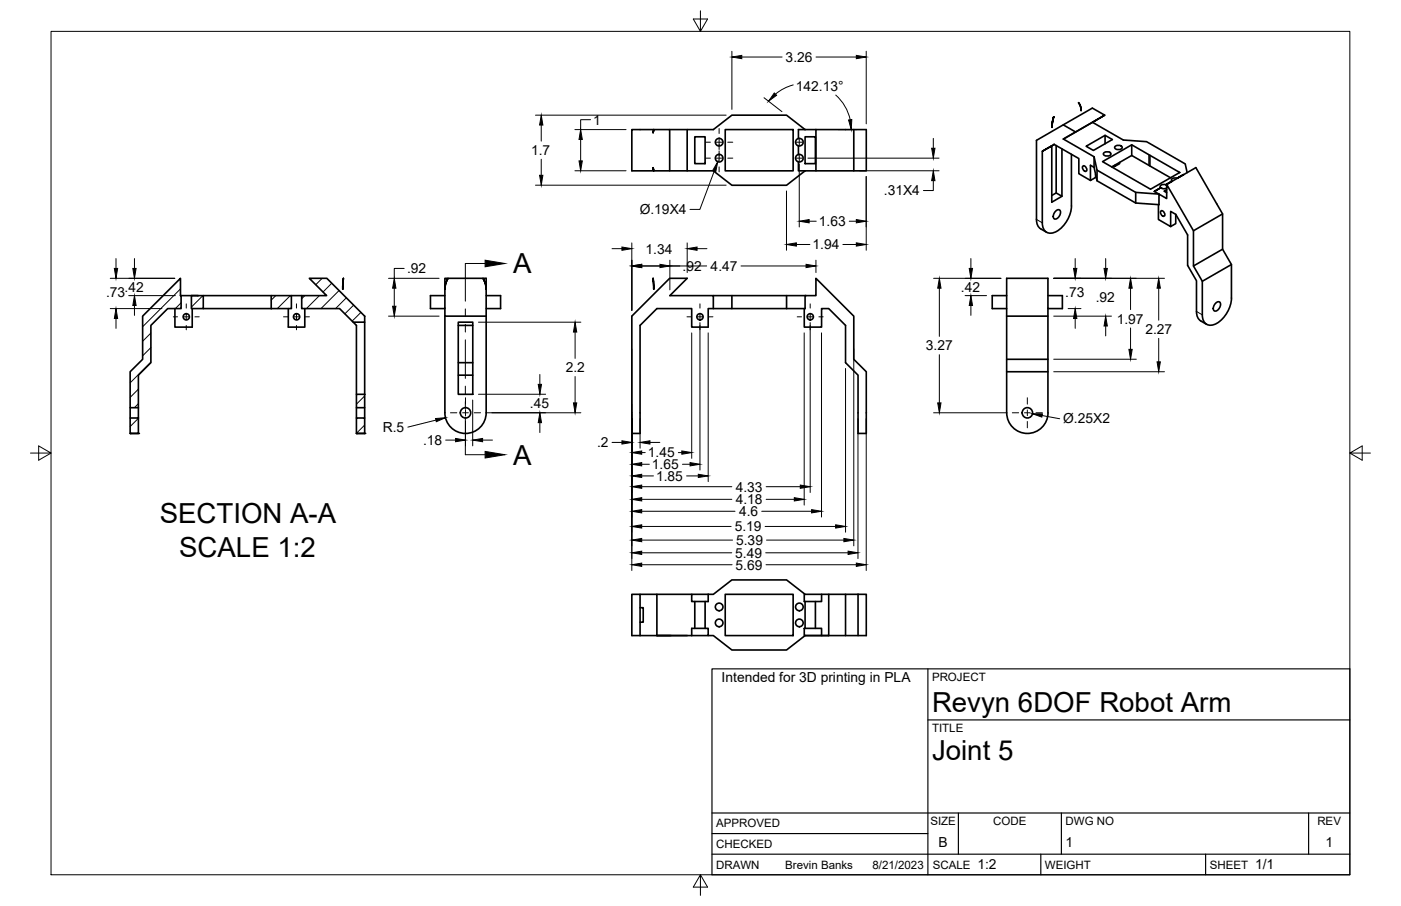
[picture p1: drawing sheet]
<svg xmlns="http://www.w3.org/2000/svg" width="432mm" height="279mm" viewBox="0 0 432 279" stroke-linecap="round" stroke-linejoin="round" font-family="sans-serif">
<!-- layer: Visible -->
<g fill="none" stroke="#000" stroke-width=".51">
<path d="M201.5 40l-.2 .9zM206.4 40h5.4M223.5 40h21v12.7h-21zM248.1 40l-5.7-4.5h-16.8l-5.7 4.5h-8.1v12.7h8.1l5.7 4.4h16.8l5.7-4.4M251.5 40h15.5v12.7h-18.9M251.5 40h-5.4v2.7M251.5 40v12.7M263.1 40v12.7M324.8 36l-.6 3.3M332.4 31.6l.5 .9 .3 1.6-.1-1.2zM336.7 37.7l3.8-2.2-12.8 7.4M340.5 35.5l-3.8-2.2-9 5.2"/>
<path d="M201.3 51.7l.2 1zM206.4 52.7v-12.7h-11.7v12.7h17.1M214.1 42.2h3.2v8.3h-3.2zM246.1 49.9v2.8h2M246.1 45v2.6M246.1 47.6a1.17 1.17 0 0 0-.9 1.2 1.17 1.17 0 0 0 .9 1.1M246.1 42.7a1.17 1.17 0 0 0-.9 1.1 1.17 1.17 0 0 0 .9 1.2M246.1 42.7a1.17 1.17 0 0 1 1.4 1.1 1.17 1.17 0 0 1-1.4 1.2M246.1 47.6a1.17 1.17 0 0 1 1.4 1.2 1.17 1.17 0 0 1-1.4 1.1M248.1 42.2h3.2v8.3h-3.2zM321.2 46.7v22a2.74 2.74 0 0 0 1.4 2.9 2.74 2.74 0 0 0 3.1-.3 9.9 9.9 0 0 0 4.5-7.8v-15.9M324.9 44.5l-3.7 2.2 3-1.7"/>
<path d="M324.9 44.5l7.6 4.4v4.7l3.6 2M324.9 44.5l-.7 .5v17.4l3.1-1.9M325.5 44.9v14.6l1.8 1v-14.6M325.5 59.5l-1.3 .8M327.7 42.9l9-5.2 9.5 5.5 7.2 .5 11.9 6.8 .6 2.7M327.7 42.9l9.5 5.4v3.3M331.5 40.7l-3.8-2.2-8.3 4.8v24.4l.4 1.8a4.4 4.4 0 0 0 2.8 2.1M333.8 51.2a1.11 1.11 0 0 1 1 1.6 1.11 1.11 0 0 1-1-1.6zM337.2 48.3l.9 4.2 11.9 6.8 7.2 .6-1.4-.9 1.9-1.1-1.9 1.1M337.7 53.7v1l-1.6 .9v-4.6l1.1 .6 .9 4.2 11.9 6.8 7.2 .5v-3.2l2.4 1.3v-4.3l8.2 14.3v10.8l2.8 4.7v10.4a2.74 2.74 0 0 0 1.3 2.9 2.74 2.74 0 0 0 3.2-.3 9.9 9.9 0 0 0 4.4-7.8v-10.3l-2.7-4.7v-10.9l-8.2-14.3-9 5.2M338.1 52.5v3.3M339.8 49.8l9-5.1 14.8 8.5-9 5.2z"/>
<path d="M340.1 47.2a1.46 1.46 0 0 1 2.3 .3 1.36 1.36 0 0 1-2.3 0zM340.6 41.7l-5.8 3.4 2.2 1.3 5.8-3.4-2.2-1.3v2.6M342.6 51.5l6.2-3.6 12 6.9M343.2 51.2l.3 .2M343.6 45.2a1.46 1.46 0 0 1 2.3 .3 1.36 1.36 0 0 1-2.4 0zM345.1 50.1v.4l-1.6 .9v-.4M348.8 44.7v3.2M350 59.3v3.3M354.4 47.9v3.3M359.3 57l1.9-1.1zM359.6 58.5l-.8 .4 .8 .5M359.6 57.1a1.36 1.36 0 0 0-2 .6 1.62 1.62 0 0 0 2 .3"/>
<path d="M361.2 55.9h.1M362.8 55l1.9-1.1zM362.9 55a1.33 1.33 0 0 0-1.9 .7l.2 .2M364.8 53.9h.1M325.4 65.1a.82 .82 0 0 1 1.4 0 2.08 2.08 0 0 1-1.7 2.5 1.52 1.52 0 0 1 .3-2.5zM357 63.1v4.6l3.8 2.2v-4.7l1.6 .9 3.6 6.4v9.4l2.8 4.7v10.1l.6 1.6 .7 .7M357.9 65a1.11 1.11 0 0 1 .9 1.7 1.11 1.11 0 0 1-.9-1.7zM362.4 66.1v2.9l-1.6 .9M376.8 76.9l-9 5.1M376.8 66l-9 5.2M44 97.5l11.6-11.7 .2 9.4h-4.1l-5.2 5.2v11.4l-3.8 3.9v10h-2.6v-11.1l3.9-3.8zM53.9 95.2v5.7h5.3v-5.7"/>
<path d="M55.8 91.2h5.2M59 91.2h3.7v4h-3.7zM62.7 95.2h20.9M62.7 91.2h20.9M83.6 91.2h6.2v4h-6.2zM88.9 95.2v5.7h5v-5.7M89.8 91.2h3.2M95.3 85.8h5.4l11.7 11.7v1.9h-3.5l-4.2-4.2h-11.7v-4h7.7zM105.7 86.8l-.1 2.4zM105.8 85.8l-.1 1zM108.9 99.4l1 1v21.2M112.4 99.4v22.2"/>
<path d="M137.1 97.5v29.8a6.4 6.4 0 0 0 6.4 6.4 6.4 6.4 0 0 0 6.3-6.4v-41.5h-12.7v11.7h12.7M137.1 91.2h-4.4v4h4.4M138.1 85.8l-.6 1.4-.4 2 .3-1.8zM141.2 99.4h4.5v22.2h-4.5zM148.9 85.8l.7 1.6 .2 1.8-.2-1.8zM149.8 91.2h4.5v4h-4.5M201.3 85.8l.2 3.4zM219.9 95.2v-4h-13.4l5.3-5.4h-5.4l-11.7 11.7v36.2h2.6v-33.3l5.2-5.2h10.7v5.7h5.1v-5.7h29.8v-4h3.4v-5.4l11.6 11.7v13.3l3.9 3.8v19.1h-2.5v-18l-3.9-3.9v-11.4l-5.2-5.2h-2.2v5.7h-5.3v-5.7M219.9 91.2h28.2M225.6 91.2v4M242.4 91.2v4M310.3 85.8h12.7v41.5a6.4 6.4 0 0 1-6.4 6.4 6.4 6.4 0 0 1-6.3-6.4z"/>
<path d="M310.3 97.5h12.7M310.3 91.2h-4.5v4h4.5M323 91.2h4.4v4h-4.4M370.1 99l1.8 1M374.7 93.5a.82 .82 0 0 1 1.4 0 2.08 2.08 0 0 1-1.7 2.4 1.52 1.52 0 0 1 .3-2.4zM379.5 81.6l-8.9 5.1M141.2 111.8h4.5M141.2 100.4h4.5M141.2 115.7h4.5M310.3 110.8h12.7M310.3 114.6h12.7M40.1 128.9h2.6v4.8h-2.6z"/>
<path d="M40.1 125.7v3.2M40.1 133.7h2.6M42.7 125.7v3.2M109.9 128.9h2.5v4.8h-2.5zM109.9 121.6h2.5v4.1h-2.5zM109.9 125.7v3.2M109.9 133.7h2.5M112.4 125.7v3.2M194.7 183.3h2.6v12.7h-2.6zM197.3 187.4h.9v4.5h-.9M197.3 183.3h5.2v12.7h-5.2M202.5 183.3h10.7"/>
<path d="M211.8 196h-9.3h10.7M213.2 193.8h5.1v2.2h-5.1zM213.2 183.3h5.1v2.2h-5.1zM214.1 185.5v8.3M217.3 185.5v8.3M218.3 183.3h1.6l5.7-4.5h16.8l5.7 4.5M223.5 183.3h21v12.7h-21zM247.9 193.8h5.3v2.2h-5.3zM248.1 185.5v8.3M251.3 185.5v8.3M253.2 183.3v2.2h-5.3v-2.2h12.7M255.4 183.3v12.7h-2.2"/>
<path d="M264.5 183.3h2.5v12.7h-18.9l-5.7 4.4h-16.8l-5.7-4.4h-1.6M264.5 183.3v12.7M264.5 183.3h-3.9v12.7"/>
<circle cx="221.6" cy="48.8" r="1.17"/>
<circle cx="221.6" cy="43.8" r="1.17"/>
<circle cx="57.4" cy="97.7" r=".96"/>
<circle cx="91.4" cy="97.7" r=".96"/>
<circle cx="215.7" cy="97.7" r=".96"/>
<circle cx="249.7" cy="97.7" r=".96"/>
<circle cx="143.5" cy="127.3" r="1.6"/>
<circle cx="316.6" cy="127.3" r="1.6"/>
<circle cx="221.6" cy="187.2" r="1.17"/>
<circle cx="221.6" cy="192.1" r="1.17"/>
<circle cx="246.4" cy="187.2" r="1.17"/>
<circle cx="246.4" cy="192.1" r="1.17"/>
</g>
<g fill="#000">
<circle cx="357.7" cy="57.9" r=".25"/>
<circle cx="248.1" cy="91.2" r=".25"/>
<circle cx="40.1" cy="133.7" r=".25"/>
<circle cx="42.7" cy="133.7" r=".25"/>
<circle cx="109.9" cy="133.7" r=".25"/>
<circle cx="112.4" cy="133.7" r=".25"/>
</g>
<!-- layer: Visible Narrow -->
<path d="M354.1 47.7v3.3M319.4 67.7l1.8 1M368.8 96.1l1.8 1" fill="none" stroke="#000" stroke-width=".31"/>
<!-- layer: Border -->
<path d="M15.7 9.7h400.3v260.1h-400.3zM215.9 3.3v6.4l-2.2-3.8h4.4l-2.2 3.8M9.4 139.7h6.3l-3.8-2.2v4.4l3.8-2.2M416 139.7l3.8 2.2v-4.4l-3.8 2.2h6.4M215.9 269.8l2.2 3.8h-4.4l2.2-3.8v6.3" fill="none" stroke="#000" stroke-width=".31"/>
<!-- layer: Titleblock -->
<path d="M219.4 206.3h196.6v63.5h-196.6zM286 206.3v63.5M286 222h130M219.4 257.1h66.6M219.4 250.7h196.6M295.4 250.7v12.7M327.1 250.7v12.7M403.3 250.7v12.7M219.4 263.4h196.6M320.8 263.4v6.4M371.6 263.4v6.4" fill="none" stroke="#000" stroke-width=".36"/>
<!-- layer: Hatching -->
<g fill="none" stroke="#000" stroke-width=".31">
<path d="M55.6 89.1l-11.6 11.6M55.8 93.4l-1.8 1.8M62.5 91.2l-3.5 3.5M85 91.2l-1.4 1.4M89.5 91.2l-4 4M94 91.2l-1 .9M98.4 91.2l-4 4M99.3 85.8l-2 2M102.2 87.4l-2.7 2.7M104.5 89.6l-5.6 5.6M106.7 91.9l-3.3 3.3M109 94.1l-2.7 2.7"/>
<path d="M111.2 96.4l-2.7 2.6M42.7 120l-2.6 2.5M46.5 102.7l-2.5 2.5M46.5 107.2l-2.5 2.5M46.5 111.7l-6.4 6.3M42.7 124.5l-1.3 1.2M42.7 129l-2.6 2.5M42.7 133.5l-.2 .1M110.1 128.9l-.3 .3M112.4 122.1l-2.6 2.6M112.4 131.1l-2.6 2.5"/>
</g>
<!-- layer: Section Lines -->
<path d="M143.4 95.3v2.3M149.5 81.3h-6.1v11.6M143.4 100v2.4M143.4 104.8v11.9M143.4 119.1v2.4M143.4 123.8v2.4M143.4 128.6v11.6h6.1" fill="none" stroke="#000" stroke-width=".31"/>
<path d="M149.5 80.2l6.1 1.1-6.1 1zM149.5 139.2l6.1 1-6.1 1z" fill="#000" stroke="#000" stroke-width=".31"/>
<!-- layer: Smart Centers -->
<g fill="none" stroke="#000" stroke-width=".31">
<path d="M221.6 39.6v1.6M217.4 43.9h1.5M217.4 48.8h1.5M220.7 43.9h1.8M220.7 48.8h1.8M221.6 43v3.1M221.6 46.5v3.2M221.6 51.5v1.5M224.3 43.9h1.5M224.3 48.8h1.5M245.4 43.9h1.8M245.4 48.8h1.8"/>
<path d="M246.3 43v1.7M246.3 47.9v1.8M53.4 97.7h1.3M56.5 97.7h1.8M57.4 93.7v1.3M57.4 96.8v1.8M60.1 97.7h1.3M87.4 97.7h1.3M90.5 97.7h1.8M91.4 93.7v1.3M91.4 96.8v1.8M94.1 97.7h1.3"/>
<path d="M211.7 97.7h1.3M214.8 97.7h1.8M215.7 93.7v1.3M215.7 96.8v1.8M218.4 97.7h1.3M245.7 97.7h1.3M248.8 97.7h1.8M249.7 93.7v1.3M249.7 96.8v1.8M252.4 97.7h1.3M57.4 100.4v1.3M91.4 100.4v1.3"/>
<path d="M215.7 100.4v1.3M249.7 100.4v1.3M138.8 127.3h2M142.6 127.3h1.8M143.5 122.7v1.9M143.5 126.4v1.8M143.5 130v1.9M146.2 127.3h1.9M312 127.3h1.9M315.7 127.3h1.8M316.6 122.7v1.9M316.6 126.4v1.8"/>
<path d="M316.6 130v1.9M319.3 127.3h2"/>
</g>
<!-- layer: FD_Dimensions -->
<g fill="none" stroke="#000" stroke-width=".31">
<path d="M225.6 15.8v17.9M228.6 17.6h12.4M251.5 17.6h12.4M267 15.8v22.4M165 35.5h58.8M166.8 38.6v4.9M177.2 40h15.8M182 36.9h-3v3.1M235.5 30.1l5.5 4.3M244.5 26.2a14.2 14.2 0 0 0-5.5 2.8M257.6 29.3a14.2 14.2 0 0 1 4.4 7.6M258.3 40h5.8"/>
<path d="M165 57.1h58.8M166.8 49.1v5M177.2 52.7h15.8M179 43v6.6M220.2 52.7l-4.5 11.9h-3M242.4 58.9v18.3M246.3 50.5v19.5M249 48.8h40.4M264.9 52.7h24.5M267 54.4v22.8M287.7 55.7v3.1h-3.1M287.7 42.7v3"/>
<path d="M35.8 79.7v3.1M41.4 79.7v3.1M188.6 76.7h3.1M194.7 74.9v20.8M211.8 74.9v9.2M214.8 76.7h3.1M245.4 75.4h4.2M249.4 68.2h2.2M259.8 75.4h4.1M261.7 68.2h2.2M299.2 79.7v3.1M331.4 79.7v3.1"/>
<path d="M340.8 79.7v3.1M34 85.8h19.9M34 95.2h15.9M35.8 98.2v3.1M39.7 91.2h14.3M41.4 94.2v3.1M119.7 85.8h15.6M119.7 97.5h15.6M121.5 88.9v5.5M124.6 82.8h-3.1v3M147.5 99.4h31.5M197.8 82h20"/>
<path d="M206.5 80.2v9.2M215.7 99.5v45.4M228.4 82h20M249.7 99.5v52.4M251.5 80.2v3.9M287.7 85.8h20.8M289.5 88.9v14.8M297.5 91.2h6.6M299.2 94.2v3.1M324.8 85.8h34.1M324.8 97.5h17.8M329.2 95.2h4"/>
<path d="M331.4 98.2v3.1M348.4 88.9v6.6M357.1 88.9v9.8M166.4 115.5v3M177.2 102.4v8.1M177.2 116.1v8.1M194.7 107.5v68.4M213.2 102.7v38.7M218.3 102.7v45.8M247.9 102.7v53.1M253.2 102.7v56.7M260.6 113.6v50.5"/>
<path d="M263.1 107.5v60.8M289.5 109.4v14.8M324.8 110.8h25.4M324.8 114.6h34.1M340.8 100.5v3.1M348.4 101.1v6.6M357.1 104.4v7.2M134.3 129.6l-8.6 2.1M137.4 135.7h3M143.5 130v7.5M145.7 123.4v14.1M147.5 121.6h20.7"/>
<path d="M148.7 135.7h3.1M149.9 127.3h29.1M166.4 130.3v3.1M188.6 136.4h3.1M197.3 129.1v9.1M197.8 139.6h1.1M200.3 136.4h3.1M209.1 139.6h1M264.4 129.1v43.2M267 129.1v46.8M287.7 127.3h22.5M321.2 128.1l5.4 1"/>
<path d="M197.8 146.8h3.6M197.8 154h27.8M197.8 157.7h28.7M197.8 143.2h2.3M197.8 150.1h27.8M210.3 143.2h2.4M211.6 146.8h3.6M234.8 157.7h15.3M236.1 154h8.7M236.1 150.1h10.6M197.8 174.2h27.8M197.8 162.3h27.5"/>
<path d="M197.8 170.5h27.7M197.8 166.6h28M235.8 162.3h21.8M236 170.5h25.4M236.1 174.2h27.8M236.2 166.6h23.9"/>
</g>
<g fill="#000" stroke="#000" stroke-width=".31">
<path d="M225.6 17.6l3-.5v1zM263.9 17.1l3.1 .5-3.1 .5zM166.8 35.5l.5 3.1h-1zM238.6 28.7l.8 .7-2.5 1.8zM261.5 37l1-.1-.1 3.1zM166.3 54.1h1l-.5 3zM178.5 49.6h1l-.5 3.1zM179 40l.5 3h-1zM221.2 49.9l-.6 3-.9-.3zM287.1 45.7h1.1l-.5 3.1zM287.7 52.7l.5 3h-1.1zM191.7 76.2l3 .5-3 .5z"/>
<path d="M211.8 76.7l3-.5v1zM242.4 75.4l3-.5v1zM246.3 68.2l3.1-.5v1zM263.9 67.7l3.1 .5-3.1 .5zM263.9 74.9l3.1 .5-3.1 .5zM35.8 95.2l.5 3h-1.1zM35.2 82.8h1.1l-.5 3zM40.9 82.8h1.1l-.6 3zM41.4 91.2l.6 3h-1.1zM121 94.4h1l-.5 3.1zM121.5 85.8l.5 3.1h-1zM194.7 82l3.1-.5v1z"/>
<path d="M203.4 81.5l3.1 .5-3.1 .5zM248.4 81.5l3.1 .5-3.1 .5zM289.5 85.8l.5 3.1h-1zM298.7 82.8h1l-.5 3zM299.2 91.2l.5 3h-1zM330.9 82.8h1l-.5 3zM331.4 95.2l.5 3h-1zM340.3 82.8h1l-.5 3zM348.4 85.8l.6 3.1h-1.1zM357.1 85.8l.5 3.1h-1zM165.9 118.5h1l-.5 3.1zM177.2 99.4l.6 3h-1.1z"/>
<path d="M340.8 97.5l.5 3h-1zM347.9 107.7h1.1l-.6 3.1zM356.6 111.6h1l-.5 3zM134.2 129.1l3.1-.3-2.8 1.2zM140.4 135.2l3.1 .5-3.1 .5zM145.7 135.7l3-.5v1zM166.4 127.3l.5 3h-1zM176.7 124.2h1.1l-.6 3.1zM191.7 135.9l3 .5-3 .5zM194.7 139.6l3.1-.5v1zM197.3 136.4l3-.5v1zM210.1 139.1l3.1 .5-3.1 .5z"/>
<path d="M289 124.2h1l-.5 3.1zM318.2 127.6h3.1l-.2 1zM194.7 146.8l3.1-.5v1zM194.7 154l3.1-.5v1zM194.7 157.7l3.1-.5v1zM194.7 143.2l3.1-.5v1zM194.7 150.1l3.1-.5v1zM212.7 142.7l3 .5-3 .5zM215.2 146.3l3.1 .5-3.1 .5zM244.8 153.5l3.1 .5-3.1 .5zM246.7 149.6l3 .5-3 .5zM250.1 157.2l3.1 .5-3.1 .5z"/>
<path d="M194.7 174.2l3.1-.5v1zM194.7 162.3l3.1-.5v1.1zM194.7 170.5l3.1-.5v1zM194.7 166.6l3.1-.5v1zM257.6 161.8l3 .5-3 .6zM260.1 166.1l3 .5-3 .5zM261.4 170l3 .5-3 .5zM263.9 173.7l3.1 .5-3.1 .5z"/>
</g>
<g font-size="8.5">
<text x="158.2" y="84.3">A</text>
<text x="158.2" y="143.3">A</text>
<text x="49.2" y="161.4">SECTION A-A</text>
<text x="55.2" y="171.7">SCALE 1:2</text>
<text x="287.3" y="219.5">Revyn 6DOF Robot Arm</text>
<text x="287.3" y="234.5">Joint 5</text>
</g>
<g font-size="4.3">
<text x="242.1" y="19.1">3.26</text>
<text x="245.3" y="28">142.13°</text>
<text x="182.8" y="38.4">1</text>
<text x="163.7" y="47.8">1.7</text>
<text x="272.4" y="60.3">.31X4</text>
<text x="197.2" y="66">Ø.19X4</text>
<text x="252.4" y="69.7">1.63</text>
<text x="250.4" y="76.9">1.94</text>
<text x="199" y="78.2">1.34</text>
<text x="210.4" y="83.5">.92</text>
<text x="219" y="83.5">4.47</text>
<text x="125.5" y="84.3">.92</text>
<text x="32.7" y="91.5">.73</text>
<text x="38.4" y="90">.42</text>
<text x="296.2" y="90">.42</text>
<text x="328.3" y="91.6">.73</text>
<text x="337.7" y="93.2">.92</text>
<text x="344.2" y="99.8">1.97</text>
<text x="353" y="103.1">2.27</text>
<text x="285.4" y="108.1">3.27</text>
<text x="174.3" y="114.9">2.2</text>
<text x="163.3" y="125.9">.45</text>
<text x="327.7" y="130.6">Ø.25X2</text>
<text x="118" y="133.2">R.5</text>
<text x="130.4" y="137.2">.18</text>
<text x="184" y="138">.2</text>
<text x="199.7" y="141.1">1.45</text>
<text x="200.9" y="144.7">1.65</text>
<text x="202.2" y="148.3">1.85</text>
<text x="226.8" y="155.5">4.18</text>
<text x="226.8" y="151.6">4.33</text>
<text x="227.8" y="159.2">4.6</text>
<text x="226.4" y="163.9">5.19</text>
<text x="226.6" y="172">5.49</text>
<text x="226.9" y="168.1">5.39</text>
<text x="226.7" y="175.7">5.69</text>
<text x="222.4" y="210.3">Intended for 3D printing in PLA</text>
<text x="289.3" y="261.2">B</text>
<text x="328.4" y="261.2">1</text>
<text x="408.5" y="261.2">1</text>
<text x="301.2" y="268.1">1:2</text>
<text x="386.8" y="268.1">1/1</text>
</g>
<g font-size="3.5">
<text x="287.3" y="210.1">PROJECT</text>
<text x="287.3" y="225.8">TITLE</text>
<text x="220.7" y="255.2">APPROVED</text>
<text x="286.7" y="254.5">SIZE</text>
<text x="306.1" y="254.5">CODE</text>
<text x="328.4" y="254.5">DWG NO</text>
<text x="406" y="254.5">REV</text>
<text x="220.7" y="261.5">CHECKED</text>
<text x="220.7" y="267.9">DRAWN</text>
<text x="242" y="267.9">Brevin Banks</text>
<text x="268.9" y="267.9">8/21/2023</text>
<text x="287.5" y="267.9">SCALE</text>
<text x="322.1" y="267.9">WEIGHT</text>
<text x="372.9" y="267.9">SHEET</text>
</g>
</svg>
